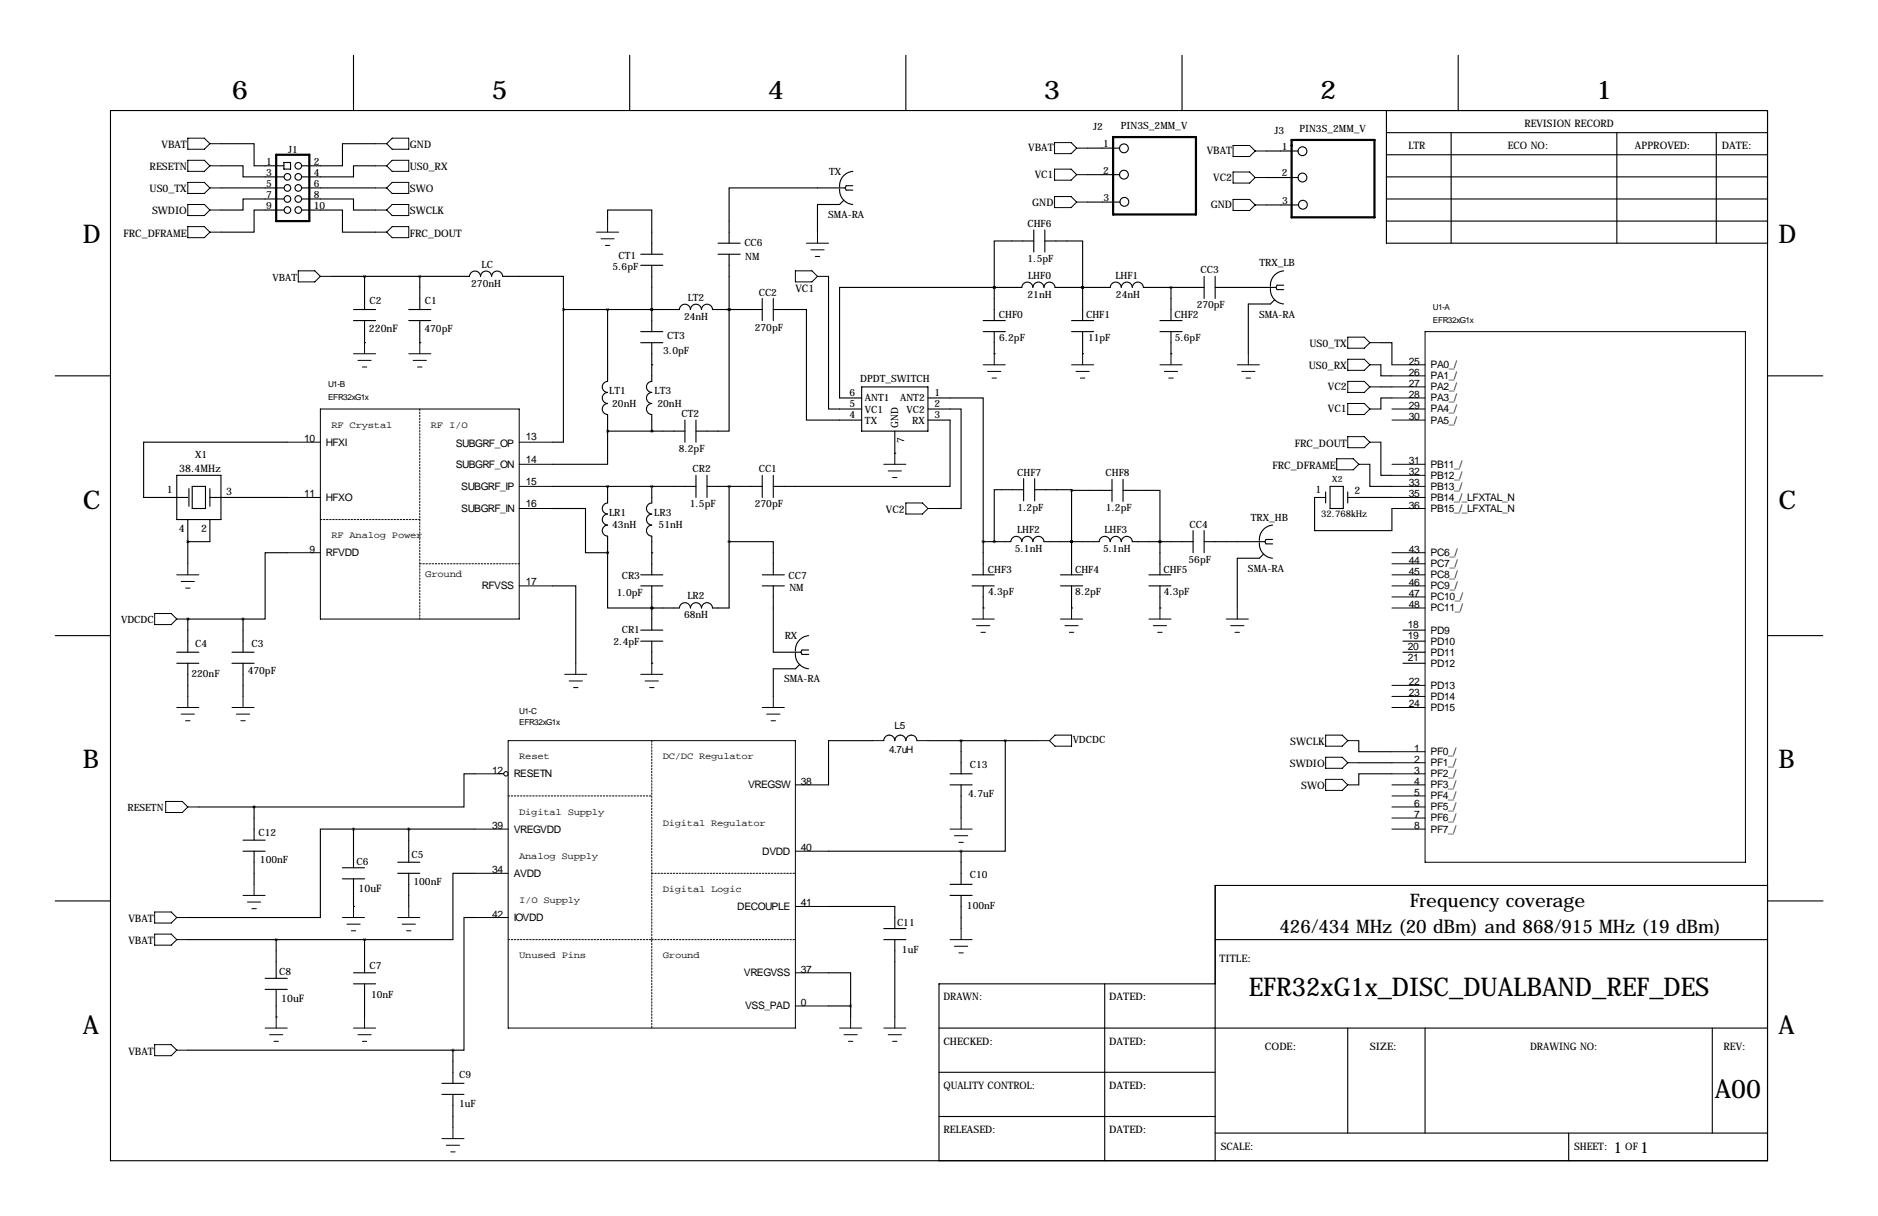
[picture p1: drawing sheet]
<svg xmlns="http://www.w3.org/2000/svg" width="432mm" height="279mm" viewBox="0 0 432 279" stroke-linecap="round" stroke-linejoin="round" font-family="sans-serif">
<g fill="none" stroke="#000" stroke-width=".25">
<path d="M81.3 12.7v12.7M144.8 12.7v12.7M208.3 12.7v12.7M271.8 12.7v12.7M335.3 12.7v12.7M25.4 25.4h381v241.3h-381zM50.8 33h7.6v5.1h6.9M50.8 38.1h5.1v2.5h9.4M65.3 37.3h1.5v1.6h-1.5zM86.4 33h-7.7v5.1h-9.4M86.4 38.1h-5.1v2.5h-12M196.1 39.4a3.3 3.3 0 0 0-3.1 3.5"/>
<path d="M250.1 34h7.4M291.1 34.7h7.4M318.8 30.5h87.6M318.8 35.6h87.6M318.8 25.4v30.5h87.6M333.7 30.5v25.4M371.8 30.5v25.4M394.6 30.5v25.4M50.8 43.2h14.5M65.3 45.7h-9.4v2.6h-5.1M65.3 48.3h-6.9v5h-7.6M69.3 45.7h12v2.6h5.1"/>
<path d="M69.3 48.3h9.4v5h7.7M69.3 43.2h17.1M139.7 50.8v-2.5h10.2v10.1M147.3 58.4h5.1M165.1 55.9h5.1M165.1 58.4h5.1M167.6 58.4v12.7M193 43.4a3.3 3.3 0 0 0 3.1 3.6M194.1 46l-1.1 1h-5v6.3M194.3 43.2h-26.7v12.7M194.3 43.2l.3 .5h1.5M196.1 42.7h-1.5l-.3 .5"/>
<path d="M237.7 55.4h-9.1v10.6M237.7 52.8v5.1M240.2 55.4h8.7v10.6M240.2 52.8v5.1M250.1 40.1h7.4M250.1 46.4h7.5M291.1 40.8h7.4M291.1 47.1h7.5M318.8 45.7h87.6M318.8 50.8h87.6M318.8 40.6h87.6M76.2 63.5h31.7"/>
<path d="M81.3 73.7h5.1M81.3 71.1h5.1M83.8 78.7h.1M83.8 63.5v7.6M83.8 73.7v5M94 73.7h5.1M94 71.1h5.1M96.5 78.7h.1M96.5 63.5v7.6M96.5 73.7v5M108 63.5a1.27 1.27 0 0 1 1.2-1.2 1.27 1.27 0 0 1 1.3 1.2M110.5 63.5a1.27 1.27 0 0 1 1.3-1.2 1.27 1.27 0 0 1 1.2 1.2"/>
<path d="M113 63.5a1.27 1.27 0 0 1 1.3-1.2 1.27 1.27 0 0 1 1.3 1.2h13.9v7.6M129.5 71.1h26.7a1.27 1.27 0 0 1 1.3-1.2 1.27 1.27 0 0 1 1.3 1.2 1.27 1.27 0 0 1 1.2-1.2 1.27 1.27 0 0 1 1.3 1.2 1.27 1.27 0 0 1 1.3-1.2 1.27 1.27 0 0 1 1.2 1.2h11.5M129.5 71.1v30.5h-2.5M139.7 71.1v16.5M147.3 61h5.1M147.3 76.2h5.1M147.3 78.7h5.1M149.9 71.1h.1M149.9 61v15.2M149.9 78.7v8.9M167.6 71.1h.1M167.6 71.1v28h-7.6"/>
<path d="M175.3 68.6v5.1M177.8 71.1h7.6v25.4h12.7M177.8 68.6v5.1M190.5 63.5v30.5h7.6M226.1 73.7h5M226.1 76.2h5M228.6 66h6.4a1.27 1.27 0 0 1 1.2-1.2 1.27 1.27 0 0 1 1.3 1.2 1.27 1.27 0 0 1 1.3-1.2 1.27 1.27 0 0 1 1.2 1.2 1.27 1.27 0 0 1 1.3-1.2 1.27 1.27 0 0 1 1.3 1.2h12.7a1.27 1.27 0 0 1 1.2-1.2 1.27 1.27 0 0 1 1.3 1.2 1.27 1.27 0 0 1 1.3-1.2 1.27 1.27 0 0 1 1.2 1.2 1.27 1.27 0 0 1 1.3-1.2 1.27 1.27 0 0 1 1.3 1.2h14M228.6 66h-35.6v25.4h5.1M228.6 66h.1M228.6 66v7.7M228.6 76.2v5.1M246.4 73.7h5.1"/>
<path d="M246.4 76.2h5.1M248.9 66h.1M248.9 66v7.7M248.9 76.2v5.1M266.7 73.7h5.1M266.7 76.2h5.1M269.2 66v7.7M269.2 76.2v5.1M276.9 63.5v5.1M279.4 63.5v5.1M279.4 66h14M292.1 66.3a3.3 3.3 0 0 0 3 3.5"/>
<path d="M293.1 68.8l-1 1h-5.1v11.5M293.4 66l.2 .5h1.5M295.1 65.5h-1.5l-.2 .5M295.1 62.2a3.3 3.3 0 0 0-3 3.6M317.5 78.7h2.5v5.1M12.7 86.4h12.7M139.7 87.6a1.27 1.27 0 0 0-1.2 1.3 1.27 1.27 0 0 0 1.2 1.3 1.27 1.27 0 0 0-1.2 1.2 1.27 1.27 0 0 0 1.2 1.3 1.27 1.27 0 0 0-1.2 1.3 1.27 1.27 0 0 0 1.2 1.2v3.9M139.7 99.1v7.6h-12.7M139.7 99.1h.1M139.7 99.1h17.8M149.9 87.6a1.27 1.27 0 0 0-1.3 1.3 1.27 1.27 0 0 0 1.3 1.3 1.27 1.27 0 0 0-1.3 1.2 1.27 1.27 0 0 0 1.3 1.3 1.27 1.27 0 0 0-1.3 1.3 1.27 1.27 0 0 0 1.2 1.2l.1 3.9M149.9 83.8h.1"/>
<path d="M149.9 99.1h.1M157.5 96.5v5.1M160 96.5v5.1M198.1 88.9h15.3v10.2h-15.3zM205.7 99.1v5M213.4 96.5h5v15.3h-40.6M213.4 91.4h12.7v33.1M213.4 94h7.6v22.8h-5.1M228.6 81.3h.1M248.9 81.3h.1M269.2 81.3h.1M317.5 83.8v2.6h2.5"/>
<path d="M317.5 88.9h2.5M320 91.4h-2.5v2.6M406.4 86.4h12.7M40.6 109.2h10.2v10.2h-10.2zM43.2 119.4v10.1M43.4 112.3v4M44.2 111.8h3v5h-3zM48.3 112.3v4M48.3 119.4v5.1h-5.1M48.3 114.3h17.7M66 101.6h-33v12.7h10.2M127 116.8h7.6v10.2h5.1"/>
<path d="M127 111.8h33M139.7 111.8v3.8a1.27 1.27 0 0 0-1.2 1.2 1.27 1.27 0 0 0 1.2 1.3 1.27 1.27 0 0 0-1.2 1.3 1.27 1.27 0 0 0 1.2 1.3 1.27 1.27 0 0 0-1.2 1.2 1.27 1.27 0 0 0 1.2 1.3v3.8M139.7 111.8h.1M149.9 111.8v3.8a1.27 1.27 0 0 0-1.3 1.2 1.27 1.27 0 0 0 1.3 1.3 1.27 1.27 0 0 0-1.3 1.3 1.27 1.27 0 0 0 1.3 1.3 1.27 1.27 0 0 0-1.3 1.2 1.27 1.27 0 0 0 1.2 1.3l.1 8.9M149.9 111.8h.1M160 109.2v5.1M162.6 111.8h12.7M162.6 109.2v5.1M167.6 111.8v27.9h-3.8a1.27 1.27 0 0 0-1.2-1.2 1.27 1.27 0 0 0-1.3 1.2 1.27 1.27 0 0 0-1.3-1.2 1.27 1.27 0 0 0-1.2 1.2 1.27 1.27 0 0 0-1.3-1.2 1.27 1.27 0 0 0-1.3 1.2h-6.3M167.6 111.8h.1M175.3 109.2v5.1M177.8 109.2v5.1"/>
<path d="M205.7 104.1h.1M235.4 112.5h-6.8v12M235.4 110v5.1M237.9 112.5h8.5v.2M237.9 110v5.1M246.4 112.7v19.4M246.4 112.7h9.3M255.7 110.1v5.1M258.2 112.7h8.5v11.8M258.2 110.1v5.1M302.3 114.3v7.6h17.7v-5.1M304.8 113v2.6"/>
<path d="M305.8 111.8h3.1v5h-3.1zM309.9 113v2.6M312.4 114.3h7.6M315 106.7v5.1h5M317.5 101.6v7.6h2.5M43.2 124.5h.1M66 127h-5v15.2h-5.1M127 134.6h5.4v17.8M139.7 127h.1M139.7 127v12.7h10.2M147.3 132.1h5.1M147.3 134.6h5.1"/>
<path d="M149.9 127h.1M149.9 139.7h.1M149.9 134.6v10.2M167.6 124.5h10.2v7.6M175.3 132.1h5M175.3 134.6h5M177.8 134.6v15.3h6.3M223.5 132.1h5.1M223.5 134.6h5.1M226.1 124.5l6.3-.1a1.27 1.27 0 0 1 1.3-1.2 1.27 1.27 0 0 1 1.3 1.2 1.27 1.27 0 0 1 1.2-1.2 1.27 1.27 0 0 1 1.3 1.2 1.27 1.27 0 0 1 1.3-1.2 1.27 1.27 0 0 1 1.2 1.3h12.7a1.27 1.27 0 0 1 1.3-1.3 1.27 1.27 0 0 1 1.3 1.3 1.27 1.27 0 0 1 1.2-1.3 1.27 1.27 0 0 1 1.3 1.3 1.27 1.27 0 0 1 1.3-1.3 1.27 1.27 0 0 1 1.2 1.3h14M226.1 139.7h.1M226.1 124.5v7.6"/>
<path d="M226.1 134.6v5.1M228.6 124.5h.1M243.8 132.1h5.1M243.8 134.6h5.1M246.4 139.7h.1M246.4 124.5h.1M246.4 134.6v5.1M264.2 132.1h5M264.2 134.6h5M266.7 139.7h.1M266.7 124.5v7.6M266.7 124.5h.1"/>
<path d="M266.7 134.6v5.1M274.3 121.9v5.1M276.9 124.5h13.9M276.9 121.9v5.1M289.6 124.7a3.3 3.3 0 0 0 3 3.6M290.6 127.3l-1 1h-5.1v11.4M290.8 124.5l.3 .5h1.5M292.6 124h-1.5l-.3 .5M292.6 120.7a3.3 3.3 0 0 0-3 3.5M12.7 146h12.7M40.6 152.4h5.1M40.6 149.9h5.1"/>
<path d="M43.2 142.2h.1M43.2 142.2v7.7M43.2 152.4v7.6M43.2 142.2h12.7M53.3 152.4h5.1M53.3 149.9h5.1M55.9 142.2v7.7M55.9 152.4v7.6M147.3 144.8h5.1M147.3 147.3h5.1M149.9 152.4h.1M149.9 147.3v5.1"/>
<path d="M182.9 150.1a3.3 3.3 0 0 0 3 3.6M183.9 152.7l-1 1h-5.1v6.3M184.1 149.9l.3 .5h1.5M185.9 149.4h-1.5l-.3 .5M185.9 146.1a3.3 3.3 0 0 0-3 3.5M322.6 152.4h5.1M322.6 149.9h5.1M322.6 144.8h5.1M322.6 147.3h5.1M406.4 146h12.7M109.2 177.8h-2.5v7.6h-48.3M200.7 170.2h-10.2v10.1"/>
<path d="M203.2 170.2a1.27 1.27 0 0 1 1.3-1.3 1.27 1.27 0 0 1 1.2 1.3 1.27 1.27 0 0 1 1.3-1.3 1.27 1.27 0 0 1 1.3 1.3 1.27 1.27 0 0 1 1.3-1.3 1.27 1.27 0 0 1 1.2 1.3M213.4 170.2h25.4M218.4 177.8h5.1M221 170.2v7.6M231.1 170.2v25.4h-10.1M312.4 170.2v2.5h7.6M312.4 175.3h7.6M320 177.8h-7.6v2.5M45.7 185.4h12.7M55.9 195.6h5.1M55.9 193h5.1M58.4 185.4v7.6"/>
<path d="M58.4 195.6v7.6M78.7 199.4h5.1M81.3 190.5h-7.6v20.3h-30.5M81.3 190.5v8.9M81.3 190.5h27.9M91.4 198.1h5.1M94 190.5v7.6M190.5 195.6h30.5M218.4 180.3h5.1M221 180.3v7.7M221 195.6v7.6M12.7 207h12.7"/>
<path d="M43.2 215.9h40.6M63.5 215.9v8.9M78.7 201.9h5.1M81.3 208.3h.1M81.3 201.9v6.4M83.8 215.9v7.6M91.4 200.7h5.1M94 200.7v7.6M109.2 200.7h-5.1v15.2h-20.3M109.2 210.8h-2.5v30.5h-2.6M190.5 208.3h15.2v5.1M203.2 215.9h5.1"/>
<path d="M203.2 213.4h5.1M205.7 215.9v17.8M218.4 205.7h5.1M218.4 203.2h5.1M221 205.7v7.7M279.4 215.9h127M406.4 203.5h-127v63.2M406.5 207h12.7M61 227.3h5M61 224.8h5M63.5 233.7h.1M63.5 227.3v6.4"/>
<path d="M81.3 226.1h5.1M81.3 223.5h5.1M83.8 226.1v7.6M190.5 223.5h5.1v7.6M190.5 231.1h5.1M195.6 231.1v2.6M215.9 236.2h190.5M254 226.1v40.6M279.4 226.1h-63.5v40.6M309.9 236.2v24.1M327.7 236.2v24.1M393.7 236.2v24.1"/>
<path d="M43.2 241.3h60.9M101.6 251.5h5.1M101.6 248.9h5.1M104.1 241.3v7.6M104.1 251.5v7.6M215.9 246.4h63.5M215.9 256.5h63.5M279.4 260.3h127M360.7 260.3v6.4"/>
<circle cx="68.6" cy="38.1" r=".76"/>
<circle cx="258.4" cy="34.1" r="1.02"/>
<circle cx="299.5" cy="34.7" r="1.02"/>
<circle cx="66.1" cy="40.6" r=".76"/>
<circle cx="66.1" cy="48.3" r=".76"/>
<circle cx="66.1" cy="43.2" r=".76"/>
<circle cx="66.1" cy="45.7" r=".76"/>
<circle cx="68.6" cy="40.6" r=".76"/>
<circle cx="68.6" cy="48.3" r=".76"/>
<circle cx="68.6" cy="43.2" r=".76"/>
<circle cx="68.6" cy="45.7" r=".76"/>
<circle cx="258.4" cy="40.1" r="1.02"/>
<circle cx="258.5" cy="46.4" r="1.02"/>
<circle cx="299.5" cy="40.8" r="1.02"/>
<circle cx="299.6" cy="47" r="1.02"/>
</g>
<g fill="none" stroke="#000" stroke-width=".23">
<path d="M43.2 31.8h3.8l1.3 1.2-1.3 1.3h-3.8zM43.2 36.8h3.8l1.3 1.3-1.3 1.3h-3.8zM48.3 33h2.5M48.3 38.1h2.5M86.4 33h2.5M86.4 38.1h2.5M88.9 33l1.3-1.2h3.8v2.5h-3.8zM88.9 38.1l1.3-1.3h3.8v2.6h-3.8zM242.5 38.9h3.8l1.2 1.2-1.2 1.3h-3.8zM242.5 32.8h3.8l1.2 1.2-1.2 1.3h-3.8zM247.5 34h2.6M283.5 33.4h3.8l1.3 1.3-1.3 1.3h-3.8z"/>
<path d="M283.5 39.5h3.8l1.3 1.3-1.3 1.3h-3.8zM288.6 34.7h2.5M43.2 41.9h3.8l1.3 1.3-1.3 1.2h-3.8zM43.2 47h3.8l1.3 1.3-1.3 1.2h-3.8zM43.2 52.1h3.8l1.3 1.2-1.3 1.3h-3.8zM48.3 43.2h2.5M48.3 48.3h2.5M48.3 53.3h2.5M86.4 43.2h2.5M86.4 48.3h2.5M86.4 53.3h2.5M88.9 48.3l1.3-1.3h3.8v2.5h-3.8z"/>
<path d="M90.2 41.9h3.8v2.5h-3.8l-1.3-1.2zM90.2 52.1h3.8v2.5h-3.8l-1.3-1.3zM137.2 53.3h5M138.2 54.9h3M139.2 56.4h1M139.7 50.8v2.5M185.4 55.9h5.1M186.4 57.4h3.1M187.5 58.9h1M188 53.3v2.6M242.5 45.2h3.8l1.2 1.2-1.2 1.3h-3.8zM247.5 40.1h2.6"/>
<path d="M247.5 46.4h2.6M283.5 45.8h3.8l1.3 1.3-1.3 1.3h-3.8zM288.6 40.8h2.5M288.6 47.1h2.5M68.6 62.2h3.8l1.3 1.3-1.3 1.3h-3.8zM73.7 63.5h2.5M83.8 78.7v2.6M96.5 78.7v2.6M182.9 62.2h3.8l1.3 1.3-1.3 1.3h-3.8zM188 63.5h2.5M309.9 77.5h3.8l1.3 1.2-1.3 1.3h-3.8zM315 78.7h2.5"/>
<path d="M327.7 76.2h73.6v121.9h-73.6zM73.7 94h45.7v48.2h-45.7zM81.3 81.3h5.1M82.3 82.8h3M83.3 84.3h1M94 81.3h5.1M95 82.8h3M96 84.3h1M226.1 83.8h5M227.1 85.3h3M228.1 86.9h1M228.6 81.3v2.5"/>
<path d="M246.4 83.8h5.1M247.4 85.3h3M248.4 86.9h1M248.9 81.3v2.5M266.7 83.8h5.1M267.7 85.3h3.1M268.7 86.9h1M269.2 81.3v2.5M284.5 83.8h5.1M285.5 85.3h3M286.5 86.9h1M287 81.3v2.5"/>
<path d="M309.9 82.5h3.8l1.3 1.3-1.3 1.3h-3.8zM309.9 87.6h3.8l1.3 1.3-1.3 1.3h-3.8zM309.9 92.7h3.8l1.3 1.3-1.3 1.2h-3.8zM315 88.9h2.5M315 94h2.5M315 83.8h2.5M320 88.9h7.7M320 91.4h7.7M320 94h7.7M320 83.8h7.7M320 86.4h7.7M320 96.5h7.7"/>
<path d="M66 114.3h7.7M66 101.6h7.7M119.4 111.8h7.6M119.4 106.7h7.6M119.4 116.8h7.6M119.4 101.6h7.6M203.2 106.7h5.1M204.2 108.2h3.1M205.2 109.7h1M205.7 104.1v2.6M208.3 115.6h3.8l1.3 1.2-1.3 1.3h-3.8zM213.4 116.8h2.5"/>
<path d="M302.3 114.3h2.5M307.3 105.4h3.8l1.3 1.3-1.3 1.2h-3.8zM309.9 114.3h2.5M309.9 100.3h3.8l1.3 1.3-1.3 1.3h-3.8zM312.4 106.7h2.6M315 101.6h2.5M320 114.3h7.7M320 111.8h7.7M320 106.7h7.7M320 109.2h7.7M320 116.8h7.7M40.6 132.1h5.1"/>
<path d="M41.7 133.6h3M42.7 135.1h1M43.2 129.5v2.6M66 127h7.7M119.4 134.6h7.6M226.1 139.7v2.5M246.4 139.7v2.5M266.7 139.7v2.5M284.5 139.7v2.5M320 127h7.7M320 129.5h7.7M320 132.1h7.7"/>
<path d="M320 134.6h7.7M320 137.2h7.7M320 139.7h7.7M35.6 141h3.8l1.2 1.2-1.2 1.3h-3.8zM40.6 142.2h2.6M129.8 154.9h5.1M130.9 156.5h3M131.9 158h1M132.4 152.4v2.5M147.3 154.9h5.1M148.3 156.5h3.1M149.4 158h1"/>
<path d="M149.9 152.4v2.5M223.5 142.2h5.1M224.5 143.8h3.1M225.6 145.3h1M243.8 142.2h5.1M244.9 143.8h3M245.9 145.3h1M264.2 142.2h5M265.2 143.8h3M266.2 145.3h1M281.9 142.2h5.1M283 143.8h3"/>
<path d="M284 145.3h1M320 157.5h7.7M40.6 162.6h5.1M41.7 164.1h3M42.7 165.6h1M43.2 160v2.6M53.3 162.6h5.1M54.4 164.1h3M55.4 165.6h1M55.9 160v2.6M109.2 177.8h6.6M116.8 170.2h66.1v66h-66.1z"/>
<path d="M175.3 162.6h5M176.3 164.1h3M177.3 165.6h1M177.8 160v2.6M200.7 170.2h2.5M210.8 170.2h2.6M238.8 170.2h2.5M242.6 168.9h3.8v2.5h-3.8l-1.3-1.2zM304.8 168.9h3.8l1.3 1.3-1.3 1.2h-3.8zM304.8 179.1h3.8l1.3 1.2-1.3 1.3h-3.8zM304.8 174h3.8l1.3 1.3-1.3 1.2h-3.8zM309.9 175.3h2.5"/>
<path d="M309.9 170.2h2.5M320 172.7h7.7M320 175.3h7.7M320 177.8h7.7M320 160h7.7M320 162.6h7.7M38.1 184.1h3.8l1.3 1.3-1.3 1.3h-3.8zM43.2 185.4h2.5M109.2 190.5h7.6M182.9 180.3h7.6M182.9 195.6h7.6M218.4 190.5h5.1"/>
<path d="M219.5 192h3M220.5 193.5h1M221 188v2.5M309.9 180.3h2.5M320 180.3h7.7M320 182.9h7.7M320 185.4h7.7M320 188h7.7M320 190.5h7.7M35.6 209.5h3.8l1.2 1.3-1.2 1.3h-3.8zM35.6 214.6h3.8l1.2 1.3-1.2 1.3h-3.8zM40.6 210.8h2.6"/>
<path d="M40.6 215.9h2.6M55.9 205.7h5.1M56.9 207.3h3M57.9 208.8h1M58.4 203.2v2.5M78.7 210.8h5.1M79.8 212.3h3M80.8 213.9h1M81.3 208.3v2.5M91.4 210.8h5.1M92.5 212.3h3M93.5 213.9h1"/>
<path d="M94 208.3v2.5M109.2 210.8h7.6M109.2 200.7h7.6M182.9 208.3h7.6M218.4 215.9h5.1M219.5 217.4h3M220.5 218.9h1M221 213.4v2.5M61 236.2h5M62 237.7h3M63 239.3h1M63.5 233.7v2.5"/>
<path d="M81.3 236.2h5.1M82.3 237.7h3M83.3 239.3h1M83.8 233.7v2.5M182.9 231.1h7.6M182.9 223.5h7.6M193 236.2h5.1M194.1 237.7h3M195.1 239.3h1M195.6 233.7v2.5M203.2 236.2h5.1M204.2 237.7h3.1"/>
<path d="M205.2 239.3h1M205.7 233.7v2.5M35.6 240h3.8l1.2 1.3-1.2 1.3h-3.8zM40.6 241.3h2.6M104.1 259.1v2.5M101.6 261.6h5.1M102.6 263.1h3.1M103.6 264.7h1"/>
<circle cx="116.3" cy="177.8" r=".51"/>
</g>
<path d="M63.5 35.6h7.6v15.2h-7.6zM255.9 31.5h19.1v17.8h-19.1zM297 32.2h19v17.7h-19z" fill="none" stroke="#000" stroke-width=".51"/>
<path d="M96.5 94v48.2M73.7 119.4h22.8M96.5 129.5h22.9M149.9 170.2v66M116.8 182.9h33.1M116.8 215.9h33.1M149.9 215.9h33M149.9 200.7h33" fill="none" stroke="#000" stroke-width=".23" stroke-dasharray=".4 .4"/>
<path d="M231.1 170.2a.05 .05 0 0 0 .1 0 .05 .05 0 0 0-.1 0zM104.1 241.3a.05 .05 0 0 0 .1 0 .05 .05 0 0 0-.1 0zM149.8 139.7a.05 .05 0 0 0 .1 0 .05 .05 0 0 0-.1 0zM149.8 111.8a.05 .05 0 0 0 .1 0 .05 .05 0 0 0-.1 0zM149.8 139.7a.05 .05 0 0 0 .1 0 .05 .05 0 0 0-.1 0zM167.6 111.8a.05 .05 0 0 0 .1 0 .05 .05 0 0 0-.1 0zM167.6 124.5a.05 .05 0 0 0 .1 0 .05 .05 0 0 0-.1 0zM226 124.5a.05 .05 0 0 0 .1 0 .05 .05 0 0 0-.1 0zM269.2 66a.05 .05 0 0 0 .1 0 .05 .05 0 0 0-.1 0zM149.8 99.1a.05 .05 0 0 0 .1 0 .05 .05 0 0 0-.1 0zM149.8 71.1a.05 .05 0 0 0 .1 0 .05 .05 0 0 0-.1 0zM167.6 71.1a.05 .05 0 0 0 .1 0 .05 .05 0 0 0-.1 0zM167.6 71.1a.05 .05 0 0 0 .1 0 .05 .05 0 0 0-.1 0zM149.8 71.1a.05 .05 0 0 0 .1 0 .05 .05 0 0 0-.1 0zM129.5 71.1a.05 .05 0 0 0 .1 0 .05 .05 0 0 0-.1 0z" fill="#000" stroke="#000" stroke-width=".63"/>
<g font-size="5.9">
<text x="53.3" y="22.9">6</text>
<text x="113" y="22.9">5</text>
<text x="176.5" y="22.9">4</text>
<text x="240" y="22.9">3</text>
<text x="303.5" y="22.9">2</text>
<text x="367" y="22.9">1</text>
<text x="19" y="55.9">D</text>
<text x="408.9" y="55.9">D</text>
<text x="19" y="116.8">C</text>
<text x="408.9" y="116.8">C</text>
<text x="19" y="176.5">B</text>
<text x="408.9" y="176.5">B</text>
<text x="287.2" y="228.9">EFR32xG1x_DISC_DUALBAND_REF_DES</text>
<text x="19" y="237.5">A</text>
<text x="408.9" y="237.5">A</text>
<text x="394.3" y="252.3">A00</text>
</g>
<g font-size="4.3">
<text x="324.2" y="208.5">Frequency coverage</text>
<text x="294.2" y="214.3">426/434 MHz (20 dBm) and 868/915 MHz (19 dBm)</text>
</g>
<g font-size="3.6">
<text x="371.1" y="264.9">1</text>
<text x="377.2" y="264.9">1</text>
</g>
<g font-size="2.4">
<text x="350.5" y="29.2">REVISION RECORD</text>
<text x="37.1" y="34">VBAT</text>
<text x="94.2" y="34">GND</text>
<text x="236.4" y="34.8">VBAT</text>
<text x="277.5" y="35.5">VBAT</text>
<text x="323.8" y="34.3">LTR</text>
<text x="346.7" y="34.3">ECO NO:</text>
<text x="375.9" y="34.3">APPROVED:</text>
<text x="395.9" y="34.3">DATE:</text>
<text x="34.4" y="39.1">RESETN</text>
<text x="94.2" y="39.1">US0_RX</text>
<text x="237.9" y="40.9">VC1</text>
<text x="278.9" y="41.6">VC2</text>
<text x="34.4" y="44.2">US0_TX</text>
<text x="94.2" y="44.2">SWO</text>
<text x="237.3" y="47.2">GND</text>
<text x="278.4" y="47.9">GND</text>
<text x="35" y="49.3">SWDIO</text>
<text x="94.2" y="49.3">SWCLK</text>
<text x="28.4" y="54.4">FRC_DFRAME</text>
<text x="94.2" y="54.4">FRC_DOUT</text>
<text x="182.9" y="67.1">VC1</text>
<text x="84.8" y="76.2">220nF</text>
<text x="301.1" y="79.8">US0_TX</text>
<text x="324" y="83.8">25</text>
<text x="300.9" y="84.8">US0_RX</text>
<text x="305.3" y="89.7">VC2</text>
<text x="324" y="88.9">27</text>
<text x="324" y="86.4">26</text>
<text x="328.9" y="89.7">PA2_/</text>
<text x="328.9" y="84.6">PA0_/</text>
<text x="328.9" y="87.2">PA1_/</text>
<text x="305.3" y="94.7">VC1</text>
<text x="324" y="91.4">28</text>
<text x="324" y="94">29</text>
<text x="328.9" y="92.2">PA3_/</text>
<text x="328.9" y="94.8">PA4_/</text>
<text x="70" y="101.6">10</text>
<text x="120.9" y="101.1">13</text>
<text x="324" y="96.5">30</text>
<text x="328.9" y="97.3">PA5_/</text>
<text x="74.9" y="102.4">HFXI</text>
<text x="104.8" y="107.5">SUBGRF_ON</text>
<text x="104.8" y="102.6">SUBGRF_OP</text>
<text x="120.9" y="106.4">14</text>
<text x="292.6" y="107.7">FRC_DFRAME</text>
<text x="297.7" y="102.6">FRC_DOUT</text>
<text x="324" y="106.7">31</text>
<text x="328.9" y="107.5">PB11_/</text>
<text x="38.4" y="113.2">1</text>
<text x="41.2" y="108.5">38.4MHz</text>
<text x="52" y="113.8">3</text>
<text x="106.1" y="112.6">SUBGRF_IP</text>
<text x="120.9" y="111.5">15</text>
<text x="302.5" y="113.3">1</text>
<text x="311.4" y="113.5">2</text>
<text x="324" y="111.8">33</text>
<text x="324" y="109.2">32</text>
<text x="328.9" y="112.6">PB13_/</text>
<text x="328.9" y="110">PB12_/</text>
<text x="70" y="114.3">11</text>
<text x="74.9" y="115.1">HFXO</text>
<text x="106.1" y="117.6">SUBGRF_IN</text>
<text x="120.9" y="116.6">16</text>
<text x="203.7" y="117.9">VC2</text>
<text x="324" y="114.3">35</text>
<text x="324" y="116.8">36</text>
<text x="328.9" y="115.1">PB14_/_LFXTAL_N</text>
<text x="328.9" y="117.6">PB15_/_LFXTAL_N</text>
<text x="41.1" y="122.3">4</text>
<text x="46.2" y="122.3">2</text>
<text x="71.2" y="127">9</text>
<text x="74.9" y="127.8">RFVDD</text>
<text x="324" y="127">43</text>
<text x="324" y="129.5">44</text>
<text x="328.9" y="127.8">PC6_/</text>
<text x="328.9" y="130.3">PC7_/</text>
<text x="110.8" y="135.4">RFVSS</text>
<text x="120.9" y="134.4">17</text>
<text x="324" y="132.1">45</text>
<text x="324" y="134.6">46</text>
<text x="324" y="137.2">47</text>
<text x="328.9" y="132.9">PC8_/</text>
<text x="328.9" y="135.4">PC9_/</text>
<text x="328.9" y="138">PC10_/</text>
<text x="324" y="139.7">48</text>
<text x="328.9" y="140.5">PC11_/</text>
<text x="323.7" y="144.3">18</text>
<text x="323.7" y="146.8">19</text>
<text x="323.7" y="149.4">20</text>
<text x="328.9" y="145.6">PD9</text>
<text x="328.9" y="148.1">PD10</text>
<text x="323.7" y="151.9">21</text>
<text x="328.9" y="150.7">PD11</text>
<text x="328.9" y="153.2">PD12</text>
<text x="324" y="157.5">22</text>
<text x="324" y="160">23</text>
<text x="328.9" y="158.3">PD13</text>
<text x="328.9" y="160.8">PD14</text>
<text x="324" y="162.6">24</text>
<text x="328.9" y="163.4">PD15</text>
<text x="296.7" y="171.2">SWCLK</text>
<text x="325.2" y="172.7">1</text>
<text x="328.9" y="173.5">PF0_/</text>
<text x="113.1" y="177.8">12</text>
<text x="118.1" y="178.6">RESETN</text>
<text x="296.6" y="176.3">SWDIO</text>
<text x="325.2" y="175.3">2</text>
<text x="325.2" y="177.8">3</text>
<text x="328.9" y="176.1">PF1_/</text>
<text x="328.9" y="178.6">PF2_/</text>
<text x="172" y="181.1">VREGSW</text>
<text x="184.1" y="180.3">38</text>
<text x="299.2" y="181.4">SWO</text>
<text x="325.2" y="180.3">4</text>
<text x="325.2" y="182.9">5</text>
<text x="325.2" y="185.4">6</text>
<text x="328.9" y="181.1">PF3_/</text>
<text x="328.9" y="183.7">PF4_/</text>
<text x="113.1" y="190.5">39</text>
<text x="118.1" y="191.3">VREGVDD</text>
<text x="325.2" y="188">7</text>
<text x="325.2" y="190.5">8</text>
<text x="328.9" y="186.2">PF5_/</text>
<text x="328.9" y="188.8">PF6_/</text>
<text x="328.9" y="191.3">PF7_/</text>
<text x="175.3" y="196.4">DVDD</text>
<text x="184.1" y="195.6">40</text>
<text x="113.1" y="200.7">34</text>
<text x="118.1" y="201.5">AVDD</text>
<text x="82.4" y="205">10uF</text>
<text x="169.5" y="209.1">DECOUPLE</text>
<text x="184.1" y="208.3">41</text>
<text x="29.5" y="211.8">VBAT</text>
<text x="113.1" y="210.8">42</text>
<text x="118.1" y="211.6">IOVDD</text>
<text x="29.5" y="216.9">VBAT</text>
<text x="280.4" y="221">TITLE:</text>
<text x="171" y="224.3">VREGVSS</text>
<text x="184.1" y="223.5">37</text>
<text x="64.7" y="230.1">10uF</text>
<text x="171.3" y="231.9">VSS_PAD</text>
<text x="184.1" y="231.1">0</text>
<text x="216.9" y="229.9">DRAWN:</text>
<text x="255" y="229.9">DATED:</text>
<text x="29.5" y="242.3">VBAT</text>
<text x="216.9" y="240">CHECKED:</text>
<text x="255" y="240">DATED:</text>
<text x="290.8" y="241.3">CODE:</text>
<text x="315" y="241.3">SIZE:</text>
<text x="351.8" y="241.3">DRAWING NO:</text>
<text x="396.2" y="241.3">REV:</text>
<text x="216.9" y="250.2">QUALITY CONTROL:</text>
<text x="255" y="250.2">DATED:</text>
<text x="216.9" y="260.3">RELEASED:</text>
<text x="255" y="260.3">DATED:</text>
<text x="280.7" y="264.2">SCALE:</text>
<text x="361.9" y="264.2">SHEET:</text>
<text x="373.7" y="264.2">OF</text>
</g>
<g font-size="2.3">
<text x="251.4" y="30">J2</text>
<text x="257.7" y="29.6">PIN3S_2MM_V</text>
<text x="66.2" y="35.3">J1</text>
<text x="253.6" y="33.8">1</text>
<text x="293" y="30.7">J3</text>
<text x="294.7" y="34.4">1</text>
<text x="298.8" y="30.3">PIN3S_2MM_V</text>
<text x="61.2" y="37.8">1</text>
<text x="61.2" y="40.4">3</text>
<text x="72.1" y="37.8">2</text>
<text x="72.1" y="40.4">4</text>
<text x="190.7" y="40.1">TX</text>
<text x="253.6" y="39.9">2</text>
<text x="294.7" y="40.5">2</text>
<text x="61.2" y="42.9">5</text>
<text x="61.2" y="45.5">7</text>
<text x="72.1" y="42.9">6</text>
<text x="72.1" y="45.5">8</text>
<text x="253.7" y="46.2">3</text>
<text x="294.8" y="46.8">3</text>
<text x="61.2" y="48">9</text>
<text x="72.1" y="48">10</text>
<text x="190.4" y="50.1">SMA-RA</text>
<text x="236.2" y="52.2">CHF6</text>
<text x="142.2" y="59.4">CT1</text>
<text x="171.1" y="56.5">CC6</text>
<text x="171.3" y="59.7">NM</text>
<text x="62.7" y="64.5">VBAT</text>
<text x="108.4" y="65.9">270nH</text>
<text x="110.7" y="61.5">LC</text>
<text x="140.8" y="62.1">5.6pF</text>
<text x="236.3" y="60.2">1.5pF</text>
<text x="236.4" y="64">LHF0</text>
<text x="256.5" y="64">LHF1</text>
<text x="276" y="62.8">CC3</text>
<text x="289.6" y="61.2">TRX_LB</text>
<text x="85" y="69.9">C2</text>
<text x="97.7" y="69.9">C1</text>
<text x="158.1" y="69.1">LT2</text>
<text x="174.4" y="67.9">CC2</text>
<text x="236.3" y="68.4">21nH</text>
<text x="256.6" y="68.4">24nH</text>
<text x="275.2" y="70.9">270pF</text>
<text x="97.6" y="76.2">470pF</text>
<text x="153.4" y="78">CT3</text>
<text x="157.3" y="73.5">24nH</text>
<text x="173.6" y="75.9">270pF</text>
<text x="229.7" y="73.2">CHF0</text>
<text x="249.7" y="73.2">CHF1</text>
<text x="270.1" y="73.2">CHF2</text>
<text x="289.5" y="73">SMA-RA</text>
<text x="152.5" y="81.4">3.0pF</text>
<text x="229.7" y="78.3">6.2pF</text>
<text x="250.2" y="78.3">11pF</text>
<text x="270.1" y="78.3">5.6pF</text>
<text x="197.8" y="87.9">DPDT_SWITCH</text>
<text x="140.1" y="90.5">LT1</text>
<text x="140.8" y="93.5">20nH</text>
<text x="150.5" y="90.5">LT3</text>
<text x="151.2" y="93.5">20nH</text>
<text x="156.7" y="95.8">CT2</text>
<text x="195.3" y="93.5">5</text>
<text x="195.3" y="90.9">6</text>
<text x="198.9" y="94.8">VC1</text>
<text x="198.9" y="92.2">ANT1</text>
<text x="207" y="92.2">ANT2</text>
<text x="208.4" y="94.8">VC2</text>
<text x="214.9" y="90.9">1</text>
<text x="214.9" y="93.5">2</text>
<text x="195.3" y="96">4</text>
<text x="198.9" y="97.3">TX</text>
<text x="206.5" y="98.3" transform="rotate(-90 206.5 98.3)">GND</text>
<text x="207.9" y="101.9" transform="rotate(-90 207.9 101.9)">7</text>
<text x="209.7" y="97.3">RX</text>
<text x="214.9" y="96">3</text>
<text x="44.9" y="105.2">X1</text>
<text x="156.1" y="103.9">8.2pF</text>
<text x="159.2" y="108.5">CR2</text>
<text x="174.4" y="108.5">CC1</text>
<text x="233.9" y="109.3">CHF7</text>
<text x="254.2" y="109.5">CHF8</text>
<text x="140" y="118.5">LR1</text>
<text x="150.4" y="118.5">LR3</text>
<text x="158.6" y="116.6">1.5pF</text>
<text x="173.6" y="116.6">270pF</text>
<text x="233.9" y="117.3">1.2pF</text>
<text x="254.3" y="117.5">1.2pF</text>
<text x="287.6" y="119.6">TRX_HB</text>
<text x="140.8" y="121.4">43nH</text>
<text x="151.4" y="121.4">51nH</text>
<text x="233.9" y="122.4">LHF2</text>
<text x="253.9" y="122.4">LHF3</text>
<text x="273.5" y="121.2">CC4</text>
<text x="227.1" y="131.6">CHF3</text>
<text x="233.3" y="126.8">5.1nH</text>
<text x="247.2" y="131.6">CHF4</text>
<text x="253.6" y="126.8">5.1nH</text>
<text x="267.5" y="131.6">CHF5</text>
<text x="273.3" y="129.3">56pF</text>
<text x="286.9" y="131.4">SMA-RA</text>
<text x="97.8" y="132.6">Ground</text>
<text x="141.8" y="137">1.0pF</text>
<text x="143" y="133.1">CR3</text>
<text x="158.1" y="137.7">LR2</text>
<text x="181.3" y="132.9">CC7</text>
<text x="181.5" y="135.9">NM</text>
<text x="227.2" y="136.7">4.3pF</text>
<text x="247.2" y="136.7">8.2pF</text>
<text x="267.6" y="136.7">4.3pF</text>
<text x="27.8" y="143.3">VDCDC</text>
<text x="157.3" y="142.1">68nH</text>
<text x="44.9" y="148.7">C4</text>
<text x="57.8" y="148.7">C3</text>
<text x="141.1" y="148.2">2.4pF</text>
<text x="143" y="145.5">CR1</text>
<text x="180.4" y="146.8">RX</text>
<text x="44" y="155.4">220nF</text>
<text x="57" y="154.9">470pF</text>
<text x="180.3" y="156.8">SMA-RA</text>
<text x="205.7" y="167.4">L5</text>
<text x="204.4" y="173">4.7uH</text>
<text x="246.6" y="170.8">VDCDC</text>
<text x="223" y="176.4">C13</text>
<text x="222.6" y="183.1">4.7uF</text>
<text x="29.3" y="186.4">RESETN</text>
<text x="59.4" y="192.1">C12</text>
<text x="94.6" y="197.2">C5</text>
<text x="59.8" y="198.4">100nF</text>
<text x="81.9" y="198.7">C6</text>
<text x="95.1" y="203.5">100nF</text>
<text x="223" y="201.8">C10</text>
<text x="222.3" y="208.8">100nF</text>
<text x="206.2" y="212.7">C11</text>
<text x="207.4" y="218.9">1uF</text>
<text x="64.2" y="224.1">C8</text>
<text x="85" y="222.6">C7</text>
<text x="85.3" y="229.4">10nF</text>
<text x="105.6" y="247.7">C9</text>
<text x="105.5" y="254.3">1uF</text>
</g>
<g font-size="2.2">
<text x="76.2" y="98.3">RF Crystal</text>
<text x="99.1" y="98.3">RF I/O</text>
<text x="76.2" y="123.7">RF Analog Power</text>
<text x="119.4" y="174.5">Reset</text>
<text x="152.4" y="174.5">DC/DC Regulator</text>
<text x="119.4" y="187.2">Digital Supply</text>
<text x="152.4" y="189.7">Digital Regulator</text>
<text x="119.4" y="197.4">Analog Supply</text>
<text x="119.4" y="207.5">I/O Supply</text>
<text x="152.4" y="205">Digital Logic</text>
<text x="119.4" y="220.2">Unused Pins</text>
<text x="152.4" y="220.2">Ground</text>
</g>
<text font-size="2.1" x="303.8" y="118.9">32.768kHz</text>
<text font-size="2" x="306.3" y="110.7">X2</text>
<g font-size="1.9">
<text x="329.4" y="71.1">U1-A</text>
<text x="329.4" y="74.2">EFR32xG1x</text>
<text x="75.4" y="88.9">U1-B</text>
<text x="75.4" y="91.9">EFR32xG1x</text>
<text x="119.4" y="164.1">U1-C</text>
<text x="119.4" y="166.6">EFR32xG1x</text>
</g>
</svg>
